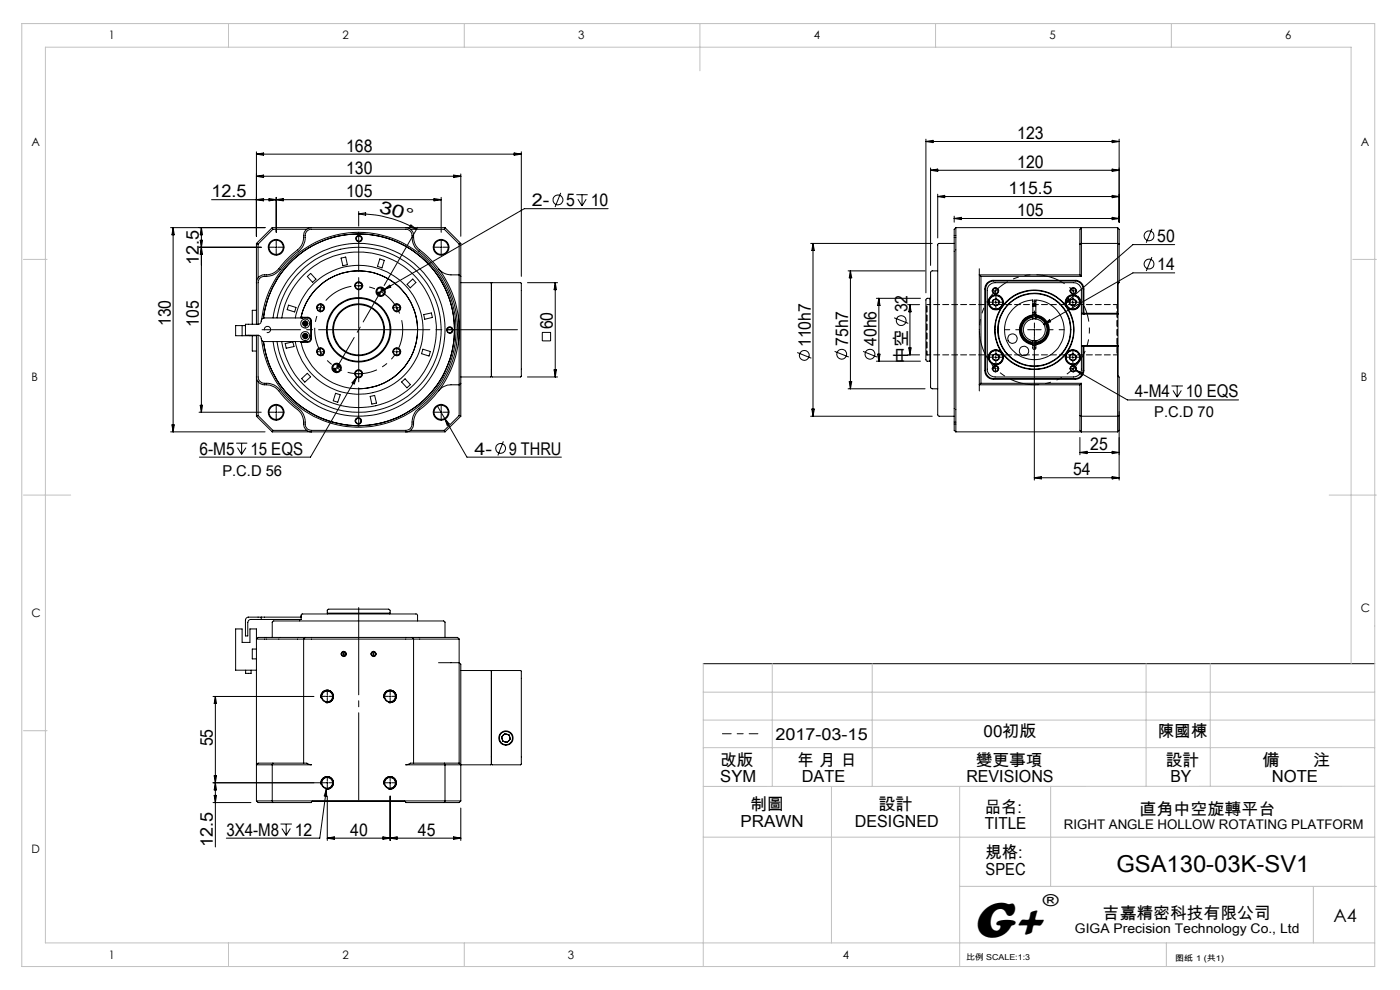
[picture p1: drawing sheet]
<svg xmlns="http://www.w3.org/2000/svg" width="297mm" height="210mm" viewBox="0 0 297 210" stroke-linecap="round" stroke-linejoin="round" font-family="sans-serif">
<g fill="none" stroke="#000" stroke-width=".21">
<path d="M54.4 32.2v17.9M54.4 37.4h43.4M54.4 37.4l1.5-.3v.6zM54.4 32.7l1.5-.3v.5zM54.4 32.7h56.2M96.2 37.1l1.6 .3-1.6 .3zM97.8 36.9v13.2M109.1 32.4l1.5 .3-1.5 .2zM110.6 32.2v26.4M196.4 29.5v32.6M196.4 30h41M196.4 30l1.5-.2v.5z"/>
<path d="M197.4 35.6v20.7M197.4 36.1h40M197.4 36.1l1.5-.2v.5zM235.9 29.8l1.5 .2-1.5 .3zM235.9 35.9l1.5 .2-1.5 .3zM237.4 29.5v17.6M36.2 48.3h20M36.7 48.3v43.3M36.7 48.3l.3 1.5h-.5zM42.2 52.4h13.2M42.5 51h.5l-.3 1.4zM42.7 48.3l.3 1.5h-.5z"/>
<path d="M42.7 48.3v39.1M42.7 52.4l.3 1.6h-.5zM44.9 42.4h48.7M54.4 42.4l1.5-.3v.5zM54.4 51.6v17.2M54.4 51.6l.4 .2M54.8 51.8v7.1M57.1 42.1l1.5 .3-1.5 .2zM57.7 48.3h36.7M57.7 48.3l-3.3 3.3M57.7 48.3l.2 .3M57.9 48.6h7.2"/>
<path d="M57.9 48.6l-3.1 3.2M58.4 52.4h.3M58.6 41.9v7.4M58.6 42.4l1.5-.3v.5zM58.6 52.3v.3M65.2 58.7l.7-.7 1.1 1.2-.7 .7zM66.1 48.3a1.74 1.74 0 0 0-1.7 2.1 3.7 3.7 0 0 1-1.9 3.1l-2.5 2.4a4.7 4.7 0 0 1-3.1 2.4 1.99 1.99 0 0 0-2.5 1.3v.4M72.4 54.7l.9-.2 .4 1.7-1 .2zM75.5 50.8a.67 .67 0 0 1 .6-.8 .67 .67 0 0 1 .7 .7 .67 .67 0 0 1-.8 .6M76.1 44.9v3.1M76.1 45.4l1.5-.3v.5zM76.1 45.4a25 25 0 0 1 12.3 3.2"/>
<path d="M80.6 54.9l.9 .3-.5 1.6-.9-.3zM86.1 48.3a1.74 1.74 0 0 1 1.6 2.1 3.8 3.8 0 0 0 2.2 3.3 21.4 21.4 0 0 1-1.1 33.4 4 4 0 0 0-1.1 3.2l-.2 .6-.5 .5-.9 .2M87.1 48.6h7.2M87.2 47.7l1.2 .9-1.5-.5zM88.6 48.2l-7.1 12.4M92.1 42.1l1.5 .3-1.5 .2zM93 57a3.4 3.4 0 0 0 2.7 1.3h1.7l.4 .3M93.4 52.4h.3M93.6 41.9v7.4M93.6 52.3v.3M94.3 48.6l3.1 3.2M94.4 48.3l3.4 3.3"/>
<path d="M94.4 48.3l-.1 .3M97.4 51.8v36.4M97.8 60h6.3l.1 .1M97.8 51.6v36.7M97.8 51.6l-.4 .2M111.9 60h6.4M117.8 60v20M117.8 60l.2 1.4h-.5zM119 40.9l-1.2 3M122.3 41.3h2.4M122.6 42.3l.9 1.4M123.5 41.3v2.4"/>
<path d="M124.4 42.3l-.9 1.4M129 44.3h-17.8l-29.7 17.1M172 51.6h25.8M172.5 51.6v36.7M172.5 51.6l.3 1.5h-.6zM179.9 57.5h16.4M180.4 57.5v25M180.4 57.5l.3 1.4h-.5zM198.9 41.2v9.3M198.9 41.7h38.5M198.9 41.7l1.5-.3v.5zM198.9 57.5h-1.2l-.3 .3v24.3l.4 .4h1.1"/>
<path d="M202.4 45.9v1.2M202.4 46.3h35M202.4 46.3l1.5-.2v.5zM202.4 51.6h-3.3l-.2 .3v36.1l.3 .3h3.2M202.8 48.3v43.3M202.8 48.3l-.4 .3v41.6a1.28 1.28 0 0 0 .4 1.4M202.8 48.3h34.3M207.8 57v1.3M207.8 58.3h21.3M207.8 58.3l.3 .3M207.8 58.3v23.3M208.1 58.6h21.3"/>
<path d="M208.1 58.6v22.7M229.1 58.3v-9.7l.3-.3v10.3M229.1 51.8l.3-.2h7.7l.3 .2M229.1 58.3l.3 .3M235.9 41.4l1.5 .3-1.5 .2zM235.9 46.1l1.5 .2-1.5 .3zM237.1 48.3l.3 .3v11.4l-.2 .1v19.7l.2 .2v21.8M237.1 48.3v18.2M244.4 48.5l-1.2 3M244.4 54.5l-1.2 3M249.2 51.9h-8.9l-14.6 12.6M249.2 57.9h-8.9l-18.9 10.9"/>
<path d="M51.4 69.1v2.1M52.1 69.1h-2.1v2.1h4.4M53 71.1v.1M53.5 71.2v3.3h.9M54.4 80a1.74 1.74 0 0 0 2.1 1.6 3.7 3.7 0 0 1 3.1 1.9 20.9 20.9 0 0 0 3.8 3.6 4 4 0 0 1 1.1 3.2l.2 .6 .5 .5 .9 .2M54.4 71.1v17.2M54.4 65.8h-.9v3M54.8 68.8v-8.8a1.39 1.39 0 0 1 1.7-1.4 3.9 3.9 0 0 0 3.3-2l2.4-2.4a5.1 5.1 0 0 0 2.5-3v-.4a1.57 1.57 0 0 1 1.4-2.2h20a1.39 1.39 0 0 1 1.3 1.8 4.2 4.2 0 0 0 2.3 3.5 21.2 21.2 0 0 1-1.5 33.3 5.5 5.5 0 0 0-.9 3.3l-.5 .6-.7 .2h-20a1.62 1.62 0 0 1-1.4-2.2 3.9 3.9 0 0 0-1.9-2.9l-2.5-2.4a5.1 5.1 0 0 0-3-2.4l-.4-.1a1.6 1.6 0 0 1-2.1-1.3v-8.9M54.8 71.1a.79 .79 0 0 1 .7 .9l.5 .5h8M54.8 68.8h-2.7v2.3h2.7M55.5 67.8a20.7 20.7 0 0 1 31.5-15.3 20.7 20.7 0 0 1 0 35 20.7 20.7 0 0 1-31.5-15.3M56.1 70.1a.67 .67 0 0 1 .6-.9 .67 .67 0 0 1 .7 .7 .67 .67 0 0 1-.8 .6"/>
<path d="M57.9 67.4a18.3 18.3 0 0 1 28.1-12.9 18.3 18.3 0 0 1 0 30.9 18.3 18.3 0 0 1-28.1-12.9M58.8 67.4a17.5 17.5 0 0 1 26.7-12.2 17.5 17.5 0 0 1 0 29.5 17.5 17.5 0 0 1-26.7-12.2M59.8 67.4a16.5 16.5 0 0 1 25.2-11.3 16.5 16.5 0 0 1 0 27.7 16.5 16.5 0 0 1-25.2-11.3M60.5 72.9l1.6-.4 .3 1-1.7 .4zM61.2 64.7l1.6 .5-.3 1-1.6-.5zM62.7 67.4a13.7 13.7 0 0 1 20.9-8.8 13.7 13.7 0 0 1 0 22.7 13.7 13.7 0 0 1-20.9-8.8M63.8 72.5l.1 .2M63.9 67.3a12.5 12.5 0 0 1 14-9.7 12.5 12.5 0 0 1 10.7 13.3 12.5 12.5 0 0 1-12.5 11.6M63.9 67.3h.3M63.9 67.3a12.5 12.5 0 0 1 19.2-7.7 12.5 12.5 0 0 1 0 20.7 12.5 12.5 0 0 1-19.2-7.6M63.9 67.3l.1 .1M63.9 67.3l-.1 .1"/>
<path d="M64 67.4h-7.9a.93 .93 0 0 0-.8 1.1l-.5 .3M64 72.5h.2M64 67.4h.2M64 72.5l-.1 .2M64.2 67.3h1a.84 .84 0 0 1 .9 .8v3.7a.84 .84 0 0 1-.9 .8h-1M64.2 72.6l-.3 .1M64.2 67.4h1a.66 .66 0 0 1 .7 .7v3.7a.61 .61 0 0 1-.7 .7h-1M64.2 67.3v.1M64.2 72.5v.1M64.3 71.4a.5 .5 0 0 1 .4-.6 .5 .5 0 0 1 .5 .5 .5 .5 0 0 1-.6 .5M64.3 68.7a.5 .5 0 0 1 .4-.6 .5 .5 0 0 1 .5 .6 .5 .5 0 0 1-.6 .4M64.4 68.4v.4"/>
<path d="M64.4 71.1v.4M64.4 68.8l.3 .2M64.4 68.4l.3 .2M64.4 71.5l.3 .2M64.4 71.1l.3 .2M64.6 68.6h.3M64.6 71.3h.3M64.7 68.3v.7M64.7 70.9v.8M64.7 68.3l.4 .1M64.7 68.3l-.3 .1M64.7 68.6l.4 .2"/>
<path d="M64.7 68.6l-.3 .2M64.7 70.9l.4 .2M64.7 70.9l-.3 .2M64.7 71.3l-.3 .2M64.7 71.3l.4 .2M65.1 68.8l-.4 .2M65.1 68.4v.4M65.1 71.1v.4M65.1 68.4l-.4 .2M65.1 71.5l-.4 .2M65.1 71.1l-.4 .2M67.2 74.9a.83 .83 0 0 1 .7-1.1 .83 .83 0 0 1 .9 .9 .83 .83 0 0 1-1 .7"/>
<path d="M67.2 65.5a.84 .84 0 0 1 .8-1 .84 .84 0 0 1 .8 .9 .84 .84 0 0 1-1 .7M67.8 65.3h.4M67.8 74.6h.4M68 65.1v.4M68 74.5v.3M71.4 77.2a.85 .85 0 0 0-.8 .8M72.2 78v.3a.82 .82 0 0 1-.8 .6M75.3 60.8a.84 .84 0 0 1 .7-1 .84 .84 0 0 1 .9 .9 .84 .84 0 0 1-1.1 .7M75.3 79.5a.84 .84 0 0 1 .7-1 .84 .84 0 0 1 .9 .9 .84 .84 0 0 1-1.1 .7M75.9 69.9h.3M75.9 60.6h.3M75.9 79.3h.3"/>
<path d="M76.1 60.5v.3M76.1 69.8v.3M76.1 79.1v.4M80.8 61.1a.79 .79 0 0 0-.9 .8M81.5 61.4l-1.5 .9M81.5 61.4l1.2-.9 .2 .4zM81.6 61.9a.79 .79 0 0 1-.8 .8M83.4 65.5a.83 .83 0 0 1 .7-1 .83 .83 0 0 1 .9 .9 .83 .83 0 0 1-1 .7M83.4 74.9a.82 .82 0 0 1 .7-1.1 .82 .82 0 0 1 .9 .9 .82 .82 0 0 1-1 .7M84 65.3h.3M84 74.6h.3M84.2 65.1v.4"/>
<path d="M84.2 74.5v.3M86.4 60.3l1.2-1.1 .6 .7-1.2 1.2zM89.7 74.1l1.6 .5-.3 .9-1.6-.5zM89.9 66.7l1.6-.3 .2 .9-1.6 .4zM94.8 70.2a.66 .66 0 0 1 .5-.9 .66 .66 0 0 1 .8 .7 .66 .66 0 0 1-.9 .7M104.2 61.6v18.2M104.2 60.1l.2-.1h6.1l.1 .1v19.7l-.1 .2h-6.1l-.2-.2M104.2 60.1v1.5M104.2 79.8l-.1 .2h-6.3M111.9 80h6.4M115 70.5h1.8v1.8h-1.8zM117.5 78.4h.5l-.2 1.6z"/>
<path d="M169.1 74.8l3 1.2M177.1 74.5l3 1.2M183.1 74.5l3 1.2M185.9 63.3h9.4M185.9 76.6h9.4M186.2 75.1h.5l-.3 1.5zM186.4 63.3v13.3M186.4 63.3l.3 1.5h-.5zM189.7 67.4l3 1.2M192.5 64.6h2.6M192.5 75.3h2.6M192.8 73.8h.5l-.3 1.5z"/>
<path d="M193 64.6v10.7M193 64.6l.3 1.5h-.5zM196.5 63.4l.8-.1v13.3h-.7l-.2-.2zM197.3 63.4h.1M197.3 76.5h.1M209.3 60.1l1.1-.6h17.7a1.85 1.85 0 0 1 1.8 1.8v5.3l-.1-.1v-5.2a1.69 1.69 0 0 0-1.7-1.7h-17.4a1.69 1.69 0 0 0-1.6 1.7v17.3a1.69 1.69 0 0 0 1.6 1.7h17.4a1.69 1.69 0 0 0 1.7-1.7v-5.1l.1-.2v5.3a1.92 1.92 0 0 1-1.8 1.9h-17.4a1.85 1.85 0 0 1-1.8-1.9v-17.3l.1-.6zM209.9 60.5l.6-.4 .6-.1h16.7a1.63 1.63 0 0 1 1.6 1.6v16.7a1.63 1.63 0 0 1-1.6 1.7h-16.7a1.63 1.63 0 0 1-1.7-1.7v-17zM210.5 61.9a.66 .66 0 0 1 .7-.8 .66 .66 0 0 1 .6 .7 .66 .66 0 0 1-.8 .6M210.5 78.4a.65 .65 0 0 1 .6-.8 .65 .65 0 0 1 .7 .7 .65 .65 0 0 1-.8 .5M210.6 75.3l.7-.3 .7 .5-.1 .8-.7 .2-.7-.4zM210.6 63.7l.7-.3 .7 .4-.1 .8-.7 .3-.7-.5zM211 61.7h.3"/>
<path d="M211 78.2h.3M211.1 75.8h.3M211.1 64.1h.3M211.2 61.6v.3M211.2 78v.4M211.2 64v.3M211.2 75.6v.3M219.1 67.7v-4a5.7 5.7 0 0 0-4.5 2.2 6.3 6.3 0 0 0 1.9 9.7 6.3 6.3 0 0 0 9.1-4 6.3 6.3 0 0 0-5.9-8v4.1M219.1 66.8a3.2 3.2 0 0 0-2.8 3.2 3.2 3.2 0 0 0 2.8 3.1M219.1 72.3v1.5a.32 .32 0 0 0 .3 .3 .32 .32 0 0 0 .3-.3v-1.5M219.1 67a3 3 0 0 0-2.7 3 3 3 0 0 0 2.7 2.9M219.1 64.5h.6"/>
<path d="M219.1 64.6h.6M219.1 67.3a2.66 2.66 0 0 0-2.4 2.6 2.66 2.66 0 0 0 2.4 2.7M219.1 67.7a2.33 2.33 0 0 0-2 2.3 2.33 2.33 0 0 0 2 2.3M219.1 67.2a2.82 2.82 0 0 0-2.5 2.8 2.82 2.82 0 0 0 2.5 2.8M219.1 73.3h.6M219.1 72.3h.6M219.1 66.6h.6M219.1 67.7h.6M219.1 65h.6M219.1 66.3h.6M219.3 69.9h.3M219.3 64.7l-.2 .3"/>
<path d="M219.4 69.8v.3M219.4 71.5v30.3M219.7 66.8a3.2 3.2 0 0 1 2.9 3.2 3.2 3.2 0 0 1-2.9 3.1M219.7 67a3 3 0 0 1 2.7 3 3 3 0 0 1-2.7 2.9M219.7 64.8h-.6h.1M219.7 67.2a2.82 2.82 0 0 1 2.6 2.8 2.82 2.82 0 0 1-2.6 2.8M219.7 67.3a2.66 2.66 0 0 1 2.4 2.6 2.66 2.66 0 0 1-2.4 2.7M219.7 67.7a2.33 2.33 0 0 1 2.1 2.3 2.33 2.33 0 0 1-2.1 2.3M221.4 68.8l1.2-1 .3 .5zM226.7 63.4l.3 .3-1.3 .8zM227 75.3l.7-.3 .6 .5-.1 .8-.7 .2-.6-.4zM227 63.7l.7-.3 .6 .4-.1 .8-.7 .3-.6-.5z"/>
<path d="M227 78.4a.65 .65 0 0 1 .6-.8 .65 .65 0 0 1 .7 .7 .65 .65 0 0 1-.8 .5M227 61.9a.66 .66 0 0 1 .7-.8 .66 .66 0 0 1 .7 .7 .66 .66 0 0 1-.9 .6M227.4 75.8h.4M227.4 64.1h.4M227.5 61.7h.4M227.5 78.2h.4M227.6 64v.3M227.6 75.6v.3M227.7 61.6v.3M227.7 78v.4M228.2 78.6l11 6.2h23.5M228.2 78.6l1.5 .5-.3 .4z"/>
<path d="M229.4 73.5h7.7M229.4 73.3h7.8M229.4 66.6h7.8M229.4 66.5h7.7M237.1 73.5v18.1M237.1 66.5h.1M237.2 73.4l-.1 .1M36.2 91.6h20M36.5 90.1h.5l-.3 1.5zM42.2 87.4h13.2M42.5 86h.5l-.3 1.4zM50.1 94h2.4"/>
<path d="M50.4 95l.9 1.4M51.3 94v2.4M52.2 95l-.9 1.4M54.4 88.3l3.3 3.3M54.8 81v7.2M54.8 88.2l-.4 .1M54.8 88.2l3.1 3.1M57.7 91.6h36.7M57.9 91.3h7.2M57.9 91.3l-.2 .3M58.4 87.4h.3M58.6 87.3v.3"/>
<path d="M64 80.3l1.2-1.1 .7 .7-1.2 1.2zM71.2 83.4l1 .3-.6 1.6-.9-.3zM75.4 89.5a.67 .67 0 0 1 .6-.9 .67 .67 0 0 1 .7 .8 .67 .67 0 0 1-.9 .5M75.7 80l-9.8 17h-23.6M75.7 80l-.6 1.4-.4-.2zM78.5 84.1l1-.2 .4 1.6-1 .2zM85.2 81l.7-.6 1.2 1.2-.8 .7zM87.1 91.3h7.2M92.8 86.2l1.5 2.6M93.4 87.4h.3M93.6 87.3v.3M94.3 91.3l.1 .3"/>
<path d="M94.3 88.8l4.8 8.2h20M94.3 88.8l1 1.1-.4 .3zM97.4 88.2l-3.1 3.1M97.4 88.2l.4 .1M97.8 81.3l-.4 .3h-1.7a3.4 3.4 0 0 0-2.7 1.3M97.8 88.3l-3.4 3.3M106.8 93.6l-1.2 3M172 88.3h25.8M172.2 86.8h.6l-.3 1.5zM179.9 82.5h16.4M180.2 81h.5l-.3 1.5zM202.8 91.6h34.3"/>
<path d="M207.8 81.6v1.3M207.8 81.6h21.3M208.1 81.3h21.3M208.1 81.3l-.3 .3M229.1 92.8v3.7M229.1 96h8.3M229.1 96l1.5-.3v.5zM229.1 88.2l.3 .1h7.7l.3-.1M229.4 81.3v10.3l-.3-.3v-9.7M229.4 81.3l-.3 .3M235.9 95.7l1.5 .3-1.5 .2zM237.4 91.3l-.3 .3"/>
<path d="M248.5 81.9h2.4M248.8 82.8l.9 1.4M249.7 81.9v2.3M250.6 82.8l-.9 1.4M219.4 101.3h18M219.4 101.3l1.5-.2v.5zM235.9 101.1l1.5 .2-1.5 .3zM54.4 137.7h-.9v2.1h.9M55.4 131.4h8.5v-1l.2-.2h24.3l.2 .3v1.2M55.4 130.9h8.5M55.4 130.9h-2.7a.66 .66 0 0 0-.6 .6v3.4h.5v-2.8a.66 .66 0 0 1 .6-.7h2.2M55.4 130.9v.5"/>
<path d="M57.7 135.2v-3.2l.3-.3h36.2l.2 .2v3.3M63.6 131.4v.3M63.9 130.7l-.1 .2M64.4 135.6h23.3M64.4 135.6v26.3M64.7 135.2h22.7M64.7 135.2h-9.9l-.4 .4h10M64.7 135.2l-.3 .4M69.5 129.3l12.9-.1 .3 .2 .1 .7h-13.4zM69.5 130.1v.1M72.4 138.8a.5 .5 0 0 1 .5-.6 .5 .5 0 0 1 .5 .6 .5 .5 0 0 1-.6 .4M72.7 138.7h.4"/>
<path d="M72.9 138.6v.3M78.8 138.8a.48 .48 0 0 1 .4-.6 .48 .48 0 0 1 .5 .6 .48 .48 0 0 1-.6 .4M79.1 138.7h.3M79.2 138.6v.3M82.7 130.1v.1M87.4 135.2h9.7l.3 .4M87.4 135.2l.3 .4M87.7 135.6h9.7M87.7 135.6v26.3M97.4 135.6v26.3M45.2 147.7h21.4M45.7 147.7v32"/>
<path d="M45.7 147.7l.2 1.5h-.5zM52.1 142.2v.6h1.2v-.6M54.4 142.2h-4.4v-8.8h1.4v2.9h1.6v-2.9h1.4v36.5M68.1 148.1a1.33 1.33 0 0 1 1.2-1.7 1.33 1.33 0 0 1 1.4 1.4 1.33 1.33 0 0 1-1.6 1.2M69.3 147.7h.3M69.4 147.6v.3M81.5 148.1a1.33 1.33 0 0 1 1.1-1.7 1.33 1.33 0 0 1 1.5 1.4 1.33 1.33 0 0 1-1.7 1.2M82.6 147.7h.3M82.8 147.6v.3M93 140.6h4.4l.4 .3v29M97.8 142.2h6.3l.1 .2M104.2 142.4v1.5"/>
<path d="M104.2 142.4l.2-.2h6.1l.1 .2v19.7l-.1 .1h-6.1l-.2-.1M104.2 143.9v18.2M106.4 156.3l.7-.7 .9 .3 .3 .9-.7 .7-1-.3zM149.2 140.8h142.4M45.2 166h22.7M45.2 170.2h8M45.4 168.7h.5l-.2 1.5zM45.4 164.6h.5l-.2 1.4zM45.7 166l.2 1.6h-.5zM54.4 162.2l.4-.3h10.3l1 .3zM54.4 169.9l.4 .3h11.3l.2-.2h19.6l.2 .2h11.3l.4-.3M54.4 169.9h43.4"/>
<path d="M57.9 161.9l-.2 .3v7.7l.2 .3M59.5 174.8h2.4M59.8 175.7l.9 1.5M60.7 174.8v2.4M61.6 175.7l-.9 1.5M68.1 166.4a1.33 1.33 0 0 1 1.2-1.7 1.33 1.33 0 0 1 1.4 1.5 1.33 1.33 0 0 1-1.6 1.1M69.3 167.4l-1.5 10.4h-19.8M69.3 167.4v1.5l-.5-.1zM69.3 166h.3M69.4 168.9v9.4M69.4 177.8h28.4M69.4 177.8l1.5-.3v.5z"/>
<path d="M69.4 165.9v.3M81.2 177.5l1.6 .3-1.6 .2zM81.5 166.4a1.33 1.33 0 0 1 1.1-1.7 1.33 1.33 0 0 1 1.5 1.5 1.33 1.33 0 0 1-1.7 1.1M82.6 166h.3M82.8 168.9v9.4M82.8 177.8l1.4-.3v.5zM82.8 165.9v.3M94.3 161.9l.1 .3v7.7l-.1 .3M96.2 177.5l1.6 .3-1.6 .2zM97.4 161.9h-10.3l-1 .3h18l.1-.1M97.4 161.9l.4 .3M97.8 171.4v6.9"/>
<circle cx="58.6" cy="52.5" r="1.5"/>
<circle cx="58.6" cy="52.4" r="1.66"/>
<circle cx="76.1" cy="50.6" r=".55"/>
<circle cx="76.2" cy="50.6" r=".65"/>
<circle cx="93.6" cy="52.5" r="1.5"/>
<circle cx="93.6" cy="52.4" r="1.66"/>
<circle cx="118.4" cy="42.4" r="1.05"/>
<circle cx="243.7" cy="56" r="1.05"/>
<circle cx="243.8" cy="50" r="1.04"/>
<circle cx="64.7" cy="71.3" r=".94"/>
<circle cx="64.7" cy="68.6" r=".94"/>
<circle cx="64.7" cy="68.6" r=".55"/>
<circle cx="64.7" cy="71.3" r=".55"/>
<circle cx="68" cy="74.6" r=".7"/>
<circle cx="68" cy="65.3" r=".7"/>
<circle cx="68" cy="74.6" r=".8"/>
<circle cx="68" cy="65.3" r=".8"/>
<circle cx="71.4" cy="78" r=".84"/>
<circle cx="71.4" cy="78" r="1"/>
<circle cx="76.1" cy="60.6" r=".71"/>
<circle cx="76.1" cy="79.3" r=".71"/>
<circle cx="76.1" cy="70" r="5.5"/>
<circle cx="76.1" cy="70" r="6.8"/>
<circle cx="76.1" cy="70" r="5.3"/>
<circle cx="76.1" cy="60.6" r=".8"/>
<circle cx="76.1" cy="79.3" r=".8"/>
<circle cx="76.1" cy="70" r="6.7"/>
<circle cx="76.1" cy="70" r="20.3"/>
<circle cx="80.7" cy="61.9" r="1"/>
<circle cx="80.7" cy="61.9" r=".83"/>
<circle cx="84.1" cy="74.6" r=".7"/>
<circle cx="84.2" cy="65.3" r=".7"/>
<circle cx="84.2" cy="74.6" r=".8"/>
<circle cx="84.2" cy="65.3" r=".8"/>
<circle cx="95.4" cy="70" r=".55"/>
<circle cx="95.4" cy="70" r=".66"/>
<circle cx="170.6" cy="75.4" r="1.04"/>
<circle cx="178.6" cy="75.1" r="1.04"/>
<circle cx="184.6" cy="75.1" r="1.04"/>
<circle cx="191.2" cy="68" r="1.05"/>
<circle cx="211.2" cy="61.7" r=".64"/>
<circle cx="211.2" cy="61.7" r=".54"/>
<circle cx="211.2" cy="78.2" r=".54"/>
<circle cx="211.2" cy="78.2" r=".65"/>
<circle cx="211.2" cy="75.8" r=".67"/>
<circle cx="211.3" cy="64.1" r="1.42"/>
<circle cx="211.3" cy="75.8" r="1.43"/>
<circle cx="211.3" cy="75.8" r="1.5"/>
<circle cx="211.3" cy="64.1" r=".66"/>
<circle cx="211.3" cy="75.8" r="1.61"/>
<circle cx="211.3" cy="64.1" r="1.61"/>
<circle cx="211.3" cy="64.1" r="1.51"/>
<circle cx="214.8" cy="71.8" r="1.01"/>
<circle cx="217.2" cy="74.4" r="1"/>
<circle cx="219.4" cy="70" r="7.7"/>
<circle cx="219.4" cy="70" r="7.8"/>
<circle cx="219.4" cy="69.9" r="8.4"/>
<circle cx="219.4" cy="70" r="8.3"/>
<circle cx="227.6" cy="64.1" r="1.42"/>
<circle cx="227.6" cy="75.8" r="1.43"/>
<circle cx="227.6" cy="75.8" r="1.5"/>
<circle cx="227.6" cy="64.1" r=".66"/>
<circle cx="227.6" cy="75.8" r=".66"/>
<circle cx="227.6" cy="75.8" r="1.61"/>
<circle cx="227.6" cy="64.1" r="1.61"/>
<circle cx="227.6" cy="64.1" r="1.51"/>
<circle cx="227.7" cy="61.7" r=".65"/>
<circle cx="227.7" cy="61.7" r=".55"/>
<circle cx="227.7" cy="78.2" r=".55"/>
<circle cx="227.7" cy="78.2" r=".66"/>
<circle cx="58.6" cy="87.5" r="1.5"/>
<circle cx="58.6" cy="87.5" r="1.67"/>
<circle cx="76" cy="89.3" r=".56"/>
<circle cx="76" cy="89.3" r=".66"/>
<circle cx="93.6" cy="87.5" r="1.5"/>
<circle cx="93.6" cy="87.5" r="1.67"/>
<circle cx="106.2" cy="95.1" r="1.04"/>
<circle cx="72.9" cy="138.7" r=".52"/>
<circle cx="72.9" cy="138.7" r=".42"/>
<circle cx="79.2" cy="138.7" r=".51"/>
<circle cx="79.3" cy="138.7" r=".41"/>
<circle cx="69.4" cy="147.7" r="1.15"/>
<circle cx="69.4" cy="147.7" r="1.23"/>
<circle cx="82.7" cy="147.7" r="1.15"/>
<circle cx="82.8" cy="147.7" r="1.23"/>
<circle cx="107.3" cy="156.6" r="1.39"/>
<circle cx="107.3" cy="156.6" r="1.52"/>
<circle cx="107.3" cy="156.6" r=".83"/>
<circle cx="69.4" cy="166" r="1.13"/>
<circle cx="69.4" cy="166.1" r="1.23"/>
<circle cx="82.7" cy="166" r="1.13"/>
<circle cx="82.8" cy="166.1" r="1.23"/>
</g>
<path d="M85 67.2a9.3 9.3 0 0 0-15.5-3.8 9.3 9.3 0 0 0 3.9 15.5 9.3 9.3 0 0 0 11.8-10.8l-.2-.9" fill="none" stroke="#000" stroke-width=".21" stroke-dasharray="6.3 1.3 1.3 1.3 1.3 1.3" stroke-dashoffset="-.7" stroke-linecap="butt"/>
<path d="M230.6 66.5a11.7 11.7 0 0 0-19.5-4.8 11.7 11.7 0 0 0 5.1 19.4 11.7 11.7 0 0 0 14.6-13.6l-.2-1" fill="none" stroke="#000" stroke-width=".21" stroke-dasharray="6.3 1.3 1.3 1.3 1.3 1.3" stroke-dashoffset="4.6" stroke-linecap="butt"/>
<path d="M75.8 69.9h-20.2M76.1 69.6v-20.2M76.1 70.3v20.1" fill="none" stroke="#000" stroke-width=".21" stroke-dasharray="30.5 1.3 1.3 1.3" stroke-dashoffset="22.3"/>
<path d="M76.4 69.9h33.4" fill="none" stroke="#000" stroke-width=".21" stroke-dasharray="30.5 1.3 1.3 1.3" stroke-dashoffset="15.7"/>
<g fill="none" stroke="#000" stroke-width=".21" stroke-dasharray="30.5 1.3 1.3 1.3">
<path d="M58.3 52.4h-1.4M58.6 52.1v-1.3M58.6 52.8v1.3M58.9 52.4h1.4M93.3 52.4h-1.4M93.6 52.1v-1.3M93.6 52.8v1.3M93.9 52.4h1.4M64.4 68.6h-.2M64.4 71.3h-.2M64.8 68.3v-.3M64.8 68.9v.3"/>
<path d="M64.8 70.9v-.2M64.8 71.6v.3M65.1 68.6h.2M65.1 71.3h.2M67.7 74.6h-.6M67.7 65.3h-.6M68 74.3v-.6M68 74.9v.6M68 64.9v-.5M68 65.6v.5M68.3 74.6h.6M68.3 65.3h.6"/>
<path d="M75.8 60.6h-.6M75.8 79.3h-.6M76.1 60.3v-.6M76.1 60.9v.6M76.1 78.9v-.5M76.1 79.6v.5M76.4 60.6h.6M76.4 79.3h.6M83.8 65.3h-.5M83.8 74.6h-.5M84.2 64.9v-.5M84.2 65.6v.5"/>
<path d="M84.2 74.3v-.6M84.2 74.9v.6M84.5 65.3h.5M84.5 74.6h.5M96.4 69.9h-1.7M210.9 61.7h-.4M210.9 78.2h-.4M210.9 64.1h-1.2M210.9 75.8h-1.2M211.2 61.4v-.4M211.2 62v.4M211.2 77.9v-.4"/>
<path d="M211.2 78.5v.4M211.3 63.8v-1.3M211.3 64.4v1.3M211.3 75.4v-1.2M211.3 76.1v1.3M211.5 61.7h.4M211.5 78.2h.4M211.6 64.1h1.3M211.6 75.8h1.3M227.3 75.8h-1.3M227.3 64.1h-1.3M227.4 61.7h-.4"/>
<path d="M227.4 78.2h-.4M227.6 75.4v-1.2M227.6 76.1v1.3M227.6 63.8v-1.3M227.6 64.4v1.3M227.7 61.4v-.4M227.7 62v.4M227.7 77.9v-.4M227.7 78.5v.4M227.9 75.8h1.3M227.9 64.1h1.3M228 61.7h.4"/>
<path d="M228 78.2h.4M58.3 87.4h-1.4M58.6 87.1v-1.3M58.6 87.8v1.3M58.9 87.4h1.4M93.3 87.4h-1.4M93.6 87.1v-1.3M93.6 87.8v1.3M93.9 87.4h1.4M72.6 138.7h-.3M72.9 138.4v-.3M72.9 139v.3"/>
<path d="M73.3 138.7h.2M78.9 138.7h-.2M79.3 138.4v-.3M79.3 139v.3M79.6 138.7h.2M69.1 147.7h-1M69.4 147.4v-1M69.4 148v1M69.8 147.7h.9M82.4 147.7h-.9M82.8 147.4v-1M82.8 148v1"/>
<path d="M83.1 147.7h1M69.1 166h-1M69.4 165.7v-1M69.4 166.4v.9M69.8 166h.9M82.4 166h-.9M82.8 165.7v-1M82.8 166.4v.9M83.1 166h1"/>
</g>
<path d="M219.1 69.9h-6M219.4 69.6v-6M219.4 70.3v6M219.8 69.9h6" fill="none" stroke="#000" stroke-width=".21" stroke-dasharray="30.5 1.3 1.3 1.3" stroke-dashoffset="29.4"/>
<path d="M153.3 155.6h7.5" fill="none" stroke="#000" stroke-width=".21" stroke-dasharray="30.5 1.3 1.3 1.3" stroke-dashoffset="28.6"/>
<path d="M80.8 61.9l-9.4 16.1" fill="none" stroke="#000" stroke-width=".21" stroke-dasharray="30.5 1.3 1.3 1.3" stroke-dashoffset="23.1"/>
<path d="M76.1 128.9v40.8" fill="none" stroke="#000" stroke-width=".21" stroke-dasharray="30.5 1.3 1.3 1.3" stroke-dashoffset="12"/>
<g fill="none" stroke="#c0c0c0" stroke-width=".21">
<path d="M4.6 5h287v200h-287zM48.5 5v5M98.5 5v5M148.5 5v10M198.5 5v5M248.5 5v5M5 55h5M287 55h5M5 105h10M282 105h10M5 155h5M149.2 152.7h142.4"/>
<path d="M149.2 146.8h142.4M149.2 140.8v64.2M149.2 158.6h142.4M163.8 140.8v26M185 140.8v26M243.1 140.8v26M256.8 140.8v26M286.6 140.8v-130.8h-277v190h282M149.2 177.6h142.4M176.4 166.8v33.2M203.6 166.8v38.2M222.9 166.8v21.2"/>
<path d="M291.6 166.8h-142.4M203.6 188h88.4M278.6 188v12M48.5 200v5M98.5 200v5M247.4 200v5"/>
</g>
<path d="M79.9 61.9v.1a.79 .79 0 0 0 .9 .7v-.8zM80.8 61.1v.8h.8a.74 .74 0 0 0-.8-.8zM70.6 78a.84 .84 0 0 0 .8 .9v-.9zM71.4 77.2v.8h.8v-.2a.82 .82 0 0 0-.8-.6z" fill="#000"/>
<path d="M237 64.6v10.7v-10.7" fill="none" stroke="#000" stroke-width=".21" stroke-dasharray="1.3 .6" stroke-dashoffset=".5"/>
<path d="M196.6 75.2v-10.6v10.6M196.6 75.3h40.4M237 64.6h-40.4" fill="none" stroke="#000" stroke-width=".21" stroke-dasharray="1.3 .6" stroke-dashoffset=".4"/>
<path d="M196.6 75.3h.1" fill="none" stroke="#000" stroke-width=".21" stroke-dasharray="1.3 .6"/>
<text font-size="11" x="206.4" y="198.7">G+</text>
<text font-size="4.9" x="236.8" y="184.9">GSA130-03K-SV1</text>
<text font-size="3.9" x="282.9" y="195.5">A4</text>
<g font-size="3.7">
<text x="215.8" y="29.5">123</text>
<text x="73.4" y="32.2">168</text>
<text x="215.8" y="35.6">120</text>
<text x="44.9" y="41.8">12.5</text>
<text x="73.4" y="36.9">130</text>
<text x="73.4" y="41.8">105</text>
<text x="214" y="41.2">115.5</text>
<text x="80.2" y="44.9" transform="rotate(18 80.2 44.9)">3 0 °</text>
<text x="112.8" y="43.7">2-</text>
<text x="120.1" y="43.7">5</text>
<text x="125.3" y="43.7">10</text>
<text x="215.8" y="45.8">105</text>
<text x="245.5" y="51.3">50</text>
<text x="42.2" y="56.2" transform="rotate(-90 42.2 56.2)">12.5</text>
<text x="245.5" y="57.3">14</text>
<text x="36.2" y="69.2" transform="rotate(-90 36.2 69.2)">130</text>
<text x="42.2" y="69.4" transform="rotate(-90 42.2 69.4)">105</text>
<text x="117.3" y="69.9" transform="rotate(-90 117.3 69.9)">60</text>
<text x="192.5" y="66.3" transform="rotate(-90 192.5 66.3)">32</text>
<text x="172" y="73.6" transform="rotate(-90 172 73.6)">110h7</text>
<text x="179.9" y="73.4" transform="rotate(-90 179.9 73.4)">75h7</text>
<text x="185.9" y="73.4" transform="rotate(-90 185.9 73.4)">40h6</text>
<text x="192.5" y="77.3" transform="rotate(-90 192.5 77.3)">中空</text>
<text x="240.8" y="84.3">4-M4</text>
<text x="251.6" y="84.3">10 EQS</text>
<text x="231.3" y="95.4">25</text>
<text x="42.3" y="96.4">6-M5</text>
<text x="53.1" y="96.4">15 EQS</text>
<text x="100.7" y="96.4">4-</text>
<text x="107.9" y="96.4">9 THRU</text>
<text x="227.6" y="100.8">54</text>
<text x="45.2" y="158.3" transform="rotate(-90 45.2 158.3)">55</text>
<text x="45.2" y="179.7" transform="rotate(-90 45.2 179.7)">12.5</text>
<text x="48" y="177.2">3X4-M8</text>
<text x="62.6" y="177.2">12</text>
<text x="74.3" y="177.2">40</text>
<text x="88.7" y="177.2">45</text>
</g>
<g font-size="3.5">
<text x="164.5" y="157">2017-03-15</text>
<text x="208.7" y="156.4">00初版</text>
<text x="245.6" y="156.4">陳國棟</text>
<text x="152.8" y="162.4">改版</text>
<text x="152.8" y="165.9">SYM</text>
<text x="169.1" y="162.4">年 月 日</text>
<text x="170.1" y="165.9">DATE</text>
<text x="205" y="165.9">REVISIONS</text>
<text x="207" y="162.4">變更事項</text>
<text x="247.4" y="162.4">設計</text>
<text x="248.3" y="165.9">BY</text>
<text x="267.8" y="162.4">備</text>
<text x="269.8" y="165.9">NOTE</text>
<text x="278.6" y="162.4">注</text>
<text x="159.1" y="171.9">制圖</text>
<text x="186.4" y="171.9">設計</text>
<text x="208.9" y="172.4">品名:</text>
<text x="241.7" y="172.9">直角中空旋轉平台</text>
<text x="157.1" y="175.4">PRAWN</text>
<text x="181.3" y="175.4">DESIGNED</text>
<text x="208.9" y="175.9">TITLE</text>
<text x="209.1" y="182.1">規格:</text>
<text x="209.1" y="185.6">SPEC</text>
<text x="221.2" y="192.2">®</text>
<text x="234" y="194.8">吉嘉精密科技有限公司</text>
</g>
<g font-size="3.2">
<text x="244.9" y="88.5">P.C.D 70</text>
<text x="47.2" y="101">P.C.D 56</text>
</g>
<g font-size="2.8">
<text x="225.7" y="175.9">RIGHT ANGLE HOLLOW ROTATING PLATFORM</text>
<text x="228" y="197.8">GIGA Precision Technology Co., Ltd</text>
</g>
<g font-size="2.5">
<text x="23.1" y="8.4">1</text>
<text x="72.7" y="8.4">2</text>
<text x="122.7" y="8.4">3</text>
<text x="172.7" y="8.4">4</text>
<text x="222.7" y="8.4">5</text>
<text x="272.7" y="8.4">6</text>
<text x="6.7" y="30.9">A</text>
<text x="288.7" y="30.9">A</text>
<text x="6.7" y="80.9">B</text>
<text x="288.7" y="80.9">B</text>
<text x="6.7" y="130.9">C</text>
<text x="288.7" y="129.9">C</text>
<text x="6.7" y="180.9">D</text>
<text x="23.1" y="203.4">1</text>
<text x="72.7" y="203.4">2</text>
<text x="120.5" y="203.4">3</text>
<text x="178.8" y="203.4">4</text>
</g>
<g font-size="1.7">
<text x="204.9" y="203.7">比例 SCALE:1:3</text>
<text x="249.3" y="203.8">图纸 1 (共1)</text>
</g>
</svg>
